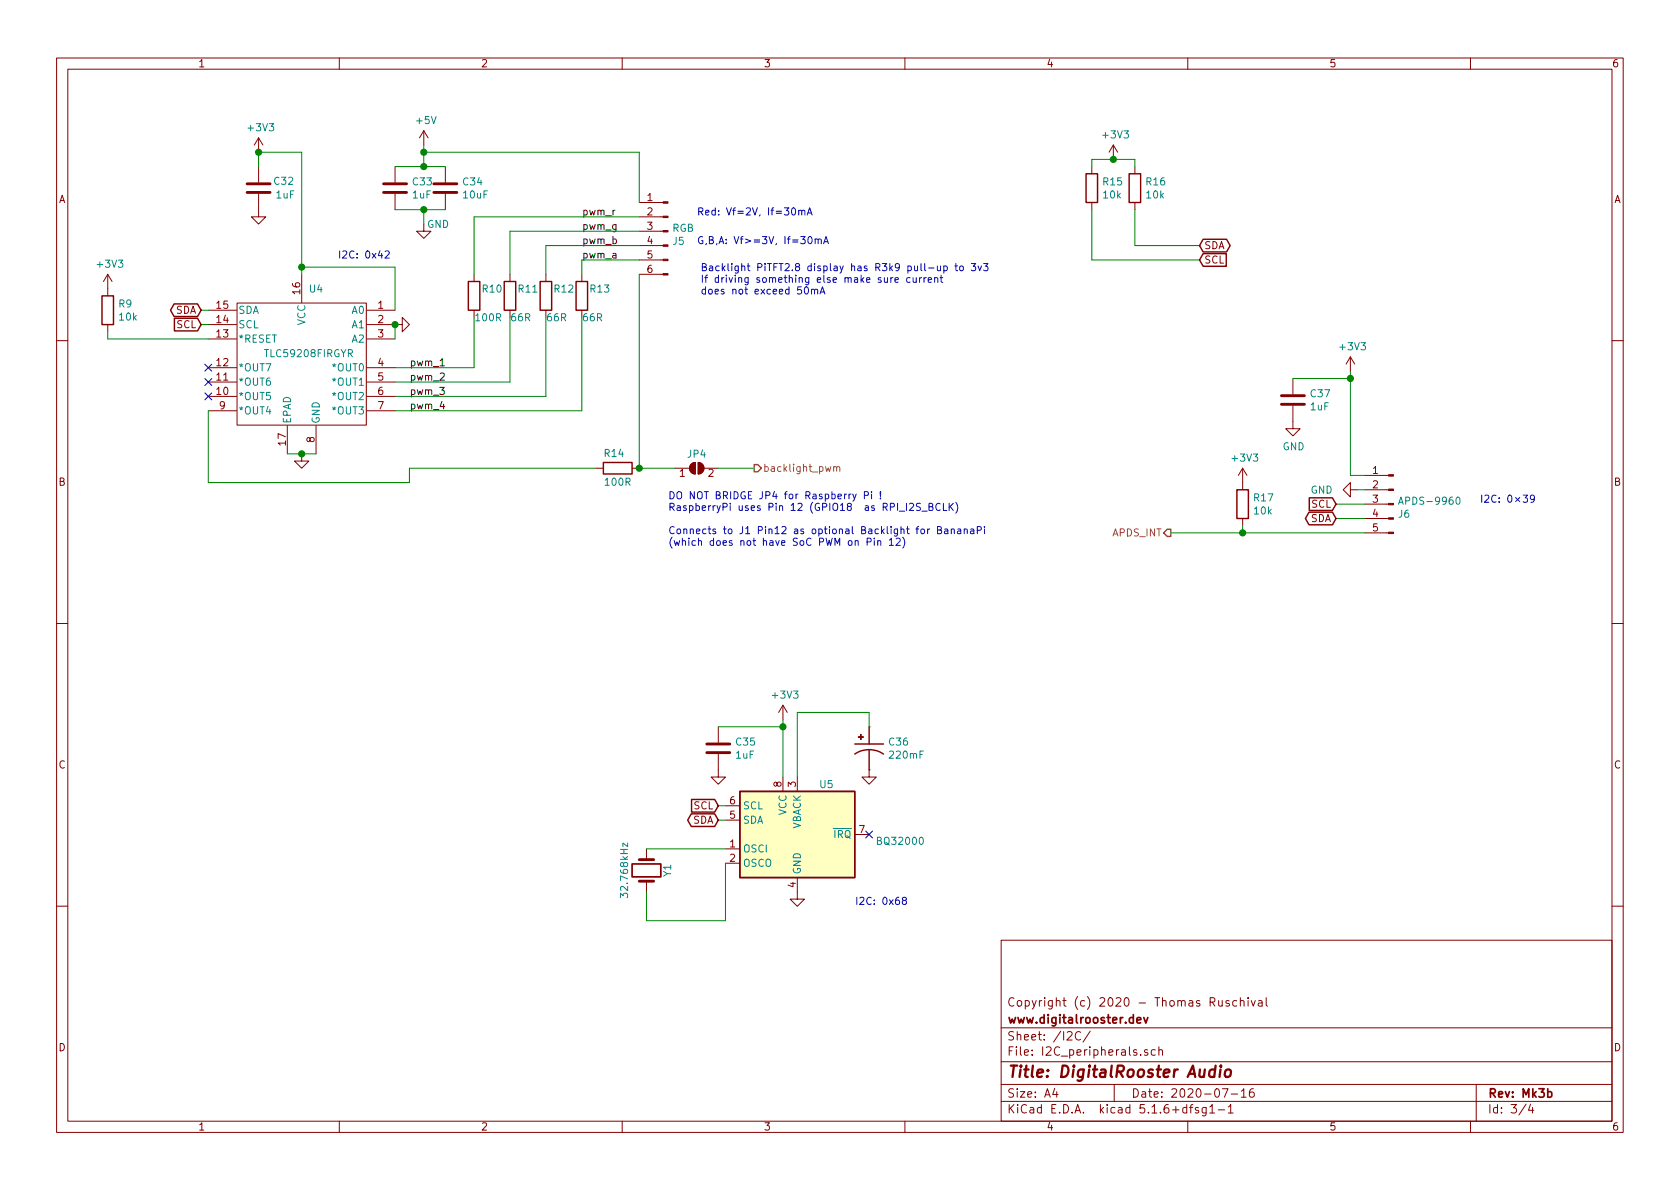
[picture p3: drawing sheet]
<svg xmlns="http://www.w3.org/2000/svg" width="297mm" height="210mm" viewBox="0 0 297 210" stroke-linecap="round" stroke-linejoin="round" font-family="sans-serif">
<g fill="none" stroke="#840000" stroke-width=".18">
<path d="M10 10.3h277v189.9h-277zM12 12.2h273v186.1h-273zM60 10.3v1.9M110 10.3v1.9M160 10.3v1.9M210 10.3v1.9M260 10.3v1.9M45.7 34.3v4h1.3l-1.3 1.3-1.3-1.3h1.3M45.7 24.4v2.5M45.7 29.5v2.8M45.7 24.4l-.7 1.2M45.7 24.4l.8 1.2"/>
<path d="M69.8 29.5v2.8M69.8 34.3v2.8M74.9 39.6v1.3h1.3l-1.3 1.3-1.2-1.3h1.2M74.9 23.1l-.7 1.3M74.9 23.1v2.5M74.9 23.1l.8 1.3M78.7 29.5v2.8M78.7 34.3v2.8M113 38.3h4.2M113 35.8h4.2M193 29.5v1.2M193 35.8v1.3"/>
<path d="M196.8 25.6l-.7 1.3M196.8 25.6v2.6M196.8 25.6l.8 1.3M200.7 29.5v1.2M200.7 35.8v1.3M19 48.5l-.7 1.3M19 48.5v3.8M19 57.4v1.3M19 48.5l.8 1.3M36.8 54.9h5M36.8 59.9h5M36.8 57.4h5"/>
<path d="M41.9 53.6h22.9v21.6h-22.9zM53.3 48.5v5M64.8 57.4h6.3v-1.3l1.3 1.3-1.3 1.3v-1.3M64.8 54.9h5M64.8 59.9h5M83.8 48.5v1.3M83.8 54.9v1.2M90.2 48.5v1.3M90.2 54.9v1.2M96.5 48.5v1.3M96.5 54.9v1.2M102.9 48.5v1.3"/>
<path d="M102.9 54.9v1.2M113 48.5h4.2M113 46h4.2M113 43.4h4.2M113 40.9h4.2M10 60.2h2M36.8 70.1h5M36.8 67.6h5M36.8 65h5M36.8 72.6h5M50.8 75.3v5M55.9 75.3v5"/>
<path d="M64.8 70.1h5M64.8 67.6h5M64.8 65h5M64.8 72.6h5M228.6 71.7v4.1h1.3l-1.3 1.3-1.3-1.3h1.3M228.6 66.9v2.8M238.8 63.1l-.8 1.3M238.8 63.1v2.6M238.8 63.1l.7 1.3M285 60.2h2M53.3 80.3v1.2h1.3l-1.3 1.3-1.2-1.3h1.2M105.4 82.8h1.3"/>
<path d="M111.8 82.8h1.2M119.4 82.8h2.5M122.1 82.1l.5-.3h.3v2a1.03 1.03 0 0 1-.9-.6 1.03 1.03 0 0 1 .1-1.1zM123.4 81.8a1.02 1.02 0 0 1 1.1 1 1.02 1.02 0 0 1-1.1 1zM124.5 82.8h2.5M219.7 82.8l-.8 1.3M219.7 82.8v3.8M219.7 91.7v1.3M219.7 82.8l.8 1.3M238.8 86.6v-1.3l-1.3 1.3 1.3 1.3v-1.3h1.2M241.3 94.2h4.2M241.3 91.7h4.2"/>
<path d="M241.3 89.1h4.2M241.3 86.6h4.2M241.3 84.1h4.2M10 110.3h2M285 110.3h2M127 133.3v4.1h1.3l-1.3 1.3-1.3-1.3h1.3M127 128.5v2.8M138.4 124.7l-.7 1.3M138.4 124.7v2.5M138.4 137.4v2.5M138.4 124.7l.8 1.3M141 137.4v2.5"/>
<path d="M153.7 128.5h.1M153.7 136.1h.1M153.7 136.1v1.3h1.2l-1.2 1.3-1.3-1.3h1.3M114.3 150.1v1.9M114.3 155.8v1.9M128.3 150.1h2.5M128.3 152.6h2.5M128.3 145h2.5M128.3 142.5h2.5M141 155.2v3.8h1.2l-1.2 1.3-1.3-1.3h1.3M151.1 147.6h2.6M10 160.2h2"/>
<path d="M177 166.3h108v32h-108zM214 177.2l.7-.1 .1-.2v-.3l-.3-.2h-.5v1.5M214.3 177.2l.5 .7M215.5 176.9v.9l.4 .1 .2-.1M216.1 176.9v1M217.3 177a.37 .37 0 0 0-.6 .1l.1 .3 .5 .1 .1 .1-.2 .3-.5-.1M218.7 177l-.5-.1-.2 .3v.6l.2 .1 .5-.1M219.3 177.1l.1-.1a.37 .37 0 0 1 .6 .1v.8M219.3 176.4v1.5M220.7 176.4v.2M220.7 176.9v1M221.2 176.9l.4 1 .3-1"/>
<path d="M222.5 177h.6l.1 .9M223.2 177.3l-.5 .1a.29 .29 0 0 0-.3 .2 .29 .29 0 0 0 .3 .3l.5-.1M223.9 176.4v1.3l.2 .2M285 160.2h2M60 198.3v1.9M110 198.3v1.9M160 198.3v1.9M177 194.8h108M177 191.8h108M177 187.8h108M177 181.8h108M186.5 192.5l-.4 1h1"/>
<path d="M186.8 193v1M191.1 182.6a.7 .7 0 0 0-1 .2 .7 .7 0 0 0 .2 .9 .55 .55 0 0 0 .8 .1M192.8 182.3l-1.3 2M197 191.8v3M201.7 186.5v.1M202.9 185.7l-.4-.1-.2 .2 .1 .2 .5 .2v.3h-.6M204.3 185.7l-.5-.1-.2 .3v.6l.2 .1 .5-.1M204.9 185.7l.2-.1 .4 .1v.9M204.9 185.1v1.5M210 198.3v1.9M210.3 195.8h.6M210.9 195.3l-.4 .2v1.3"/>
<path d="M211.9 195.9l-.4-.1-.2 .2 .1 .3 .5 .1v.3h-.6M213.3 195.8v1.2l-.3 .3h-.4M213.3 195.9l-.5-.1-.3 .3 .1 .6 .2 .1 .5-.1M213.9 195.8l.4-.5v1.5M213.9 196.8h.9M215.4 196.3h1.1M216.1 192.5h1l-.6 1.5M217.2 195.8l.4-.5v1.5M217.2 196.8h.8M217.7 193.5h1.1M219.5 193l.4-.5v1.5M219.5 194h.8"/>
<path d="M221.6 192.5a.59 .59 0 0 0-.7 .7l.1 .7 .2 .1 .5-.1 .1-.5-.2-.2-.4-.1-.3 .3M260 198.3v1.9M261 191.8v6.5M269.8 195.2l-1.2 2M270.6 195.2l-.3 1.1h.9M271 195.8v1"/>
</g>
<path d="M111.8 152.8h5v2.3h-5zM202.2 179.9l.4 1 .3-1M201 180.4l.7-.1v-.3l-.5-.1-.2 .2 .1 .7h.6M273.7 193.1l.4-.1 .3 .3-.1 .6-.2 .1-.4-.1" fill="none" stroke="#840000" stroke-width=".3"/>
<path d="M214.8 189.2a.68 .68 0 0 0-1 .3v.6l.1 .2 .2 .1 .6-.1M214.9 188.4l-.2 2M215.8 189.1l-.2 1.3M215.9 188.4l-.1 .2M216.7 189.3a.51 .51 0 0 1 .6-.2 .51 .51 0 0 1 .4 .4l-.1 .6a.54 .54 0 0 1-.5 .4 .54 .54 0 0 1-.6-.4z" fill="none" stroke="#840000" stroke-width=".41"/>
<g fill="none" stroke="#840000" stroke-width=".25">
<path d="M192 30.7h2.1v5.1h-2.1zM199.6 30.7h2.1v5.1h-2.1zM18 52.3h2.1v5.1h-2.1zM30.8 53.7h4.1l.7 1.2-.7 1.1h-4.1l-.7-1.1zM30.8 56.3h4.1l.7 1.1-.7 1.1h-4.1zM82.8 49.8h2v5.1h-2zM89.2 49.8h2v5.1h-2zM95.5 49.8h2v5.1h-2zM101.9 49.8h2v5.1h-2zM212.7 44.9h4.1v2.2h-4.1l-.6-1.1zM212.7 42.3h4.2l.6 1.1-.6 1.1h-4.2l-.6-1.1zM106.7 81.8h5.1v2h-5.1z"/>
<path d="M218.7 86.6h2v5.1h-2zM231.4 90.6h4.2l.6 1.1-.6 1.1h-4.2l-.6-1.1zM231.5 88h4.1l.6 1.1-.6 1.2h-4.1zM130.8 139.9h20.3v15.3h-20.3zM151.1 133.3a4.5 4.5 0 0 1 5.1 0M151.1 131.6h5.1M153.7 128.5v3.1M153.7 132.6v3.5M122.2 143.9h4.2l.6 1.1-.6 1.1h-4.2l-.6-1.1zM122.3 141.4h4.1l.6 1.1-.6 1.1h-4.1z"/>
</g>
<g fill="#840000" stroke="#840000" stroke-width=".18">
<path d="M245.5 94.1h.9v.3h-.9z"/>
<path d="M245.5 91.6h.9v.2h-.9z"/>
<path d="M245.5 89h.9v.3h-.9z"/>
<path d="M245.5 86.5h.9v.2h-.9z"/>
<path d="M245.5 83.9h.9v.3h-.9z"/>
<path d="M152.1 129.9h.2v.9h-.2z"/>
<path d="M151.8 130.3h.9v.1h-.9z"/>
<path d="M117.2 48.4h.9v.2h-.9z"/>
<path d="M117.2 45.8h.9v.3h-.9z"/>
<path d="M117.2 43.3h.9v.3h-.9z"/>
<path d="M117.2 40.8h.9v.2h-.9z"/>
<path d="M117.2 38.2h.9v.3h-.9z"/>
<path d="M117.2 35.7h.9v.2h-.9z"/>
<path d="M122.1 82.1l.5-.3h.3v2a1.03 1.03 0 0 1-.9-.6 1.03 1.03 0 0 1 .1-1.1z"/>
<path d="M123.4 81.8a1.02 1.02 0 0 1 1.1 1 1.02 1.02 0 0 1-1.1 1z"/>
</g>
<path d="M247.3 89.2l.4-1.3 .4 1.3M247.4 88.8h.6M257.6 88l.1-.1a.69 .69 0 0 1 .5 .6 .69 .69 0 0 1-.5 .7l-.2-.3-.1-.2zM111 149.1v.6l-.9-.6v.6" fill="none" stroke="#008484" stroke-width=".18"/>
<path d="M43.7 34h4.1M43.7 32.5h4.1M67.8 34h4.1M67.8 32.5h4.1M76.7 34h4.1M76.7 32.5h4.1M226.6 71.5h4M226.6 70h4M125 133.1h4M125 131.6h4M113 152h2.6M113 155.8h2.6" fill="none" stroke="#840000" stroke-width=".51"/>
<path d="M130.8 139.9h20.3v15.3h-20.3z" fill="#ffffc2" stroke="#ffffc2" stroke-width=".18"/>
<g fill="none" stroke="#008400" stroke-width=".18">
<path d="M45.7 29.5v-2.6h7.6v21.6M69.8 29.5h8.9M69.8 37.1h8.9M74.9 25.6v3.9M74.9 37.1v2.5M74.9 26.9h38.1v8.9M113 38.3h-29.2v10.2M193 37.1v8.9h19.1M193 29.5v-1.3h7.7v1.3M200.7 37.1v6.3h11.4M19 58.7v1.2h17.8M35.6 57.4h1.2"/>
<path d="M35.6 54.9h1.2M53.3 47.2h16.5v7.7M69.8 57.4v2.5M83.8 56.1v8.9h-14M90.2 56.1v11.5h-20.4M96.5 56.1v14h-26.7M102.9 56.1v16.5h-33.1M113 46h-10.1v2.5M113 43.4h-16.5v5.1M113 40.9h-22.8v7.6M113 48.5v34.3h6.4M36.8 72.6v12.7h35.6v-2.5h33"/>
<path d="M228.6 66.9h10.2M238.8 65.7v18.4h2.5M50.8 80.3h5.1M127 82.8h6.3M207 94.2h34.3M219.7 93v1.2M236.2 89.1h5.1M236.2 91.7h5.1M240 86.6h1.3M127 128.5h11.4M138.4 127.2v10.2M153.7 128.5v-2.5h-12.7v11.4"/>
<path d="M114.3 150.1h14M127 145h1.3M127 142.5h1.3M128.3 152.6v10.2h-14v-5.1"/>
</g>
<path d="M147.4 82.6l.2-.1 .3 .1v.8M147.4 82.5v.9M147.9 82.7l.2-.2 .3 .1 .1 .8" fill="none" stroke="#848400" stroke-width=".18"/>
<path d="M133.3 82.2h.7l.6 .6-.6 .6h-.7zM206.4 93.6h.6v1.3h-.6l-.7-.7z" fill="none" stroke="#848400" stroke-width=".25"/>
<path d="M77.8 64.7h.8" fill="none" stroke="#000" stroke-width=".18"/>
<g fill="none" stroke="#0000c2" stroke-width=".18">
<path d="M140.1 36.9l.2-.2a.69 .69 0 0 1 .4 .7 .69 .69 0 0 1-.4 .6l-.2-.1-.1-.4zM141.2 37.3l.2-.1h.3l.1 .8M141.2 37.2v.8M141.8 37.4l.1-.2h.3l.1 .8M142.7 38l.5-1.3 .4 1.3M142.8 37.7h.7M68.1 44.5l.5-.1 .2 .3-.8 .9h.8M142.4 50.8l.1-.1a.67 .67 0 0 1 .5 .7 .67 .67 0 0 1-.5 .6 .83 .83 0 0 1-.1-1.2zM143 42l.2-.2a.67 .67 0 0 1 .4 .7 .67 .67 0 0 1-.4 .6l-.3-.2-.1-.3zM143.5 51.3l.2-.2 .3 .1v.8M143.5 51.1v.9M144 51.3l.2-.2 .3 .1 .1 .8"/>
<path d="M144.1 42.4l.2-.1h.3l.1 .8M144.1 42.3v.8M144.7 42.4l.2-.1h.2l.1 .8M145 52l.4-1.3 .4 1.3M145.1 51.6h.6M145.6 43.1l.4-1.3 .5 1.3M145.7 42.7h.7M158.2 49.5l.7-.1-.1-.3h-.4l-.2 .2 .1 .6h.5M160.9 49.1h-.4l-.2 .2 .1 .6h.5M161.4 49.1l.1 .8h.3l.2-.1M162 49.1v.8M162.6 49.1v.8"/>
<path d="M163 49.1l-.4 .2M163.4 49.1v.8M163.8 49.1l-.4 .2M164.1 49.5l.6-.1-.1-.3h-.3l-.2 .2 .1 .6h.4M164.2 47.4h.9M165.3 49.2l.1-.1h.3l.1 .8M165.3 49.1v.8M165.7 47l.1 .8 .3 .1 .2-.2M166.2 49.1h.5M166.3 47v.9M166.4 48.7v1.1l.3 .1M166.9 47.1l.4-.1 .2 .3-.1 .5h-.5"/>
<path d="M166.9 47v1.3M168.8 47h.5M169 46.6v1.1l.3 .2M169.7 47.2l.2-.2 .4 .2v.4l-.1 .2-.3 .1-.2-.2zM171.7 46.6h.8l-.4 .5 .3 .1 .1 .4-.2 .3-.6-.2M172.9 47l.3 .9 .3-.9M173.9 46.6h.8l-.4 .5 .3 .1v.5l-.2 .2-.5-.2M150.8 87.4l.3 .8M151.4 87.4l-.4 1.1-.2 .1M152.8 87.6l.6-.1 .1-.4-.2-.2h-.5v1.3M153.3 95.8h.6l.1-.5-.2-.1h-.5v1.2M154.1 86.9v.2"/>
<path d="M154.1 87.4v.8M154.6 95.6v.8M155.2 95.7l.2-.1 .3 .1v.7M155.2 95.6v.8M155.7 88.1v.1M155.7 86.9v.8M157.3 95.5l.3-.3v1.2M157.3 96.4h.7M158.4 95.3l.5-.1 .3 .3-.8 .9h.8M159.6 95a1.4 1.4 0 0 1 0 1.9M162.7 89.1l-.4-.1-.2 .1v.5l.5 .1 .1 .3-.2 .3-.5-.1M162.9 93.6l.3-.1 .3 .3-.2 .5-.3 .1-.1-.1z"/>
<path d="M163 90.4h1M164 93.5v.9M164.3 89.6h.5l.1-.2v-.3l-.6-.1v1.3h.4l.2-.2 .1-.3-.3-.2M164.4 93.5l-.4 .3M165.8 93.7h.5l.1-.2v-.3l-.6-.1v1.3h.4l.2-.1 .1-.4-.3-.2M166.2 89.1a.6 .6 0 0 0-.8 .5 .6 .6 0 0 0 .6 .7l.2-.2M166.8 89v1.3h.6M167 93.6h.5l.1 .8M167.6 93.8l-.4 .1-.2 .2v.2h.6M167.8 89v1.3M168 89.6l.6 .7M168.2 93.7l.2-.2 .3 .1v.8"/>
<path d="M168.2 93.5v.9M168.6 89l-.8 .7M169 88.8a1.47 1.47 0 0 1 0 1.9M169.3 93.6h.5l.1 .8M169.9 93.8l-.4 .1-.2 .2v.2h.6M170.5 93.7l.2-.2 .3 .1v.8M170.5 93.5v.9M171.6 93.6h.5l.1 .8M172.2 93.8l-.4 .1-.2 .2v.2h.6M172.8 93.8l.7-.1v-.5l-.2-.1h-.5v1.3M174.1 93.1v.1M174.1 93.5v.9"/>
<path d="M269.3 87.5h.8l-.4 .5 .3 .2v.5l-.2 .1-.5-.1M271.3 88.1l-.2 .2h-.4l-.1-.2v-.4l.2-.2h.3l.2 .3a.97 .97 0 0 1-.2 1h-.4M159.8 159.2l-.2-.1v-.3l.4-.1 .3 .2-.1 .2-.5 .2-.2 .2 .1 .3 .2 .1h.3l.2-.2v-.2l-.3-.3"/>
</g>
<g fill="#008400" stroke="#008400" stroke-width=".25">
<circle cx="113" cy="82.8" r=".51"/>
<circle cx="196.9" cy="28.2" r=".51"/>
<circle cx="53.3" cy="47.2" r=".51"/>
<circle cx="238.8" cy="66.9" r=".51"/>
<circle cx="219.7" cy="94.2" r=".51"/>
<circle cx="74.9" cy="26.9" r=".51"/>
<circle cx="69.9" cy="57.4" r=".51"/>
<circle cx="53.3" cy="80.3" r=".51"/>
<circle cx="74.9" cy="37.1" r=".51"/>
<circle cx="74.9" cy="29.5" r=".51"/>
<circle cx="45.7" cy="26.9" r=".51"/>
<circle cx="138.4" cy="128.5" r=".51"/>
</g>
<path d="M36.2 64.4l1.2 1.2M36.2 66.9l1.2 1.3M36.2 69.5l1.2 1.2M37.4 64.4l-1.2 1.2M37.4 66.9l-1.2 1.3M37.4 69.5l-1.2 1.2M153.1 147l1.2 1.2M154.3 147l-1.2 1.2" fill="none" stroke="#000084" stroke-width=".18"/>
<text font-size="2.8" fill="#840000" x="178" y="190.5">Title: DigitalRooster Audio</text>
<g font-size="2.1" fill="#840000">
<text x="178" y="178">Copyright (c) 2020 - Thomas Ruschival</text>
<text x="178" y="184">Sheet: /I2C/</text>
<text x="178" y="181">www.digitalrooster.dev</text>
<text x="178" y="186.7">File: I2C_peripherals.sch</text>
<text x="178" y="196.9">KiCad E.D.A. kicad 5.1.6+dfsg1-1</text>
<text x="178" y="194.1">Size: A4</text>
<text x="200" y="194.1">Date: 2020-07-16</text>
<text x="263" y="194.1">Rev: Mk3b</text>
<text x="263" y="196.9">Id: 3/4</text>
</g>
<g font-size="1.8" fill="#840000">
<text x="35" y="11.9">1</text>
<text x="85" y="11.9">2</text>
<text x="135" y="11.9">3</text>
<text x="185" y="11.9">4</text>
<text x="235" y="11.9">5</text>
<text x="285" y="11.9">6</text>
<text x="10.4" y="35.9">A</text>
<text x="114.5" y="35.6">1</text>
<text x="285.4" y="35.9">A</text>
<text x="114.5" y="38.1">2</text>
<text x="114.5" y="40.6">3</text>
<text x="114.5" y="43.2">4</text>
<text x="114.5" y="45.7">5</text>
<text x="212.9" y="46.6">SCL</text>
<text x="212.9" y="44.1">SDA</text>
<text x="53.1" y="52" transform="rotate(-90 53.1 52)">16</text>
<text x="114.5" y="48.3">6</text>
<text x="31" y="55.5">SDA</text>
<text x="31.2" y="58">SCL</text>
<text x="38.3" y="59.7">13</text>
<text x="38.3" y="57.1">14</text>
<text x="38.3" y="54.6">15</text>
<text x="66.9" y="54.6">1</text>
<text x="66.9" y="57.1">2</text>
<text x="66.9" y="59.7">3</text>
<text x="38.3" y="64.8">12</text>
<text x="66.9" y="64.8">4</text>
<text x="38.3" y="69.8">10</text>
<text x="38.3" y="67.3">11</text>
<text x="66.9" y="67.3">5</text>
<text x="66.9" y="69.8">6</text>
<text x="38.8" y="72.4">9</text>
<text x="66.9" y="72.4">7</text>
<text x="50.5" y="78.7" transform="rotate(-90 50.5 78.7)">17</text>
<text x="55.6" y="78.2" transform="rotate(-90 55.6 78.2)">8</text>
<text x="242.7" y="83.8">1</text>
<text x="10.4" y="85.9">B</text>
<text x="120.2" y="84.3">1</text>
<text x="125.2" y="84.3">2</text>
<text x="231.9" y="89.8">SCL</text>
<text x="242.7" y="86.4">2</text>
<text x="242.7" y="88.9">3</text>
<text x="285.4" y="85.9">B</text>
<text x="231.7" y="92.3">SDA</text>
<text x="242.7" y="91.4">4</text>
<text x="242.7" y="94">5</text>
<text x="10.4" y="135.9">C</text>
<text x="285.4" y="135.9">C</text>
<text x="122.7" y="143.1">SCL</text>
<text x="129.1" y="142.2">6</text>
<text x="138.2" y="139.2" transform="rotate(-90 138.2 139.2)">8</text>
<text x="140.7" y="139.2" transform="rotate(-90 140.7 139.2)">3</text>
<text x="122.5" y="145.7">SDA</text>
<text x="129.1" y="149.9">1</text>
<text x="129.1" y="144.8">5</text>
<text x="151.9" y="147.3">7</text>
<text x="129.1" y="152.4">2</text>
<text x="140.7" y="156.9" transform="rotate(-90 140.7 156.9)">4</text>
<text x="10.4" y="185.9">D</text>
<text x="285.4" y="185.9">D</text>
<text x="35" y="199.9">1</text>
<text x="85" y="199.9">2</text>
<text x="135" y="199.9">3</text>
<text x="185" y="199.9">4</text>
<text x="235" y="199.9">5</text>
<text x="285" y="199.9">6</text>
</g>
<g font-size="1.8" fill="#008484">
<text x="44" y="23.2">+3V3</text>
<text x="73.7" y="21.9">+5V</text>
<text x="195.1" y="24.5">+3V3</text>
<text x="48.5" y="32.7">C32</text>
<text x="48.9" y="35.1">1uF</text>
<text x="73" y="35.1">1uF</text>
<text x="73.1" y="32.8">C33</text>
<text x="81.9" y="32.8">C34</text>
<text x="82" y="35.1">10uF</text>
<text x="195.1" y="32.8">R15</text>
<text x="195.1" y="35.1">10k</text>
<text x="202.7" y="32.8">R16</text>
<text x="202.8" y="35.1">10k</text>
<text x="75.5" y="40.3">GND</text>
<text x="118.8" y="41">RGB</text>
<text x="17.3" y="47.3">+3V3</text>
<text x="119" y="43.3">J5</text>
<text x="54.8" y="51.7">U4</text>
<text x="85.4" y="51.7">R10</text>
<text x="91.7" y="51.7">R11</text>
<text x="98.1" y="51.7">R12</text>
<text x="104.4" y="51.7">R13</text>
<text x="21" y="54.4">R9</text>
<text x="21.2" y="56.7">10k</text>
<text x="42.1" y="58">SCL</text>
<text x="42.1" y="55.5">SDA</text>
<text x="54" y="57.6" transform="rotate(-90 54 57.6)">VCC</text>
<text x="62.3" y="55.5">A0</text>
<text x="62.3" y="58">A1</text>
<text x="84.2" y="56.8">100R</text>
<text x="90.4" y="56.8">66R</text>
<text x="96.8" y="56.8">66R</text>
<text x="103.1" y="56.8">66R</text>
<text x="42.1" y="65.7">*OUT7</text>
<text x="42.1" y="60.6">*RESET</text>
<text x="47.1" y="63.2">TLC59208FIRGYR</text>
<text x="59.1" y="65.7">*OUT0</text>
<text x="62.3" y="60.6">A2</text>
<text x="237.1" y="61.9">+3V3</text>
<text x="42.1" y="70.7">*OUT5</text>
<text x="42.1" y="68.2">*OUT6</text>
<text x="59.1" y="68.2">*OUT1</text>
<text x="59.1" y="70.7">*OUT2</text>
<text x="231.8" y="70.3">C37</text>
<text x="42.1" y="73.3">*OUT4</text>
<text x="51.4" y="75" transform="rotate(-90 51.4 75)">EPAD</text>
<text x="56.5" y="75" transform="rotate(-90 56.5 75)">GND</text>
<text x="59.1" y="73.3">*OUT3</text>
<text x="231.7" y="72.6">1uF</text>
<text x="106.9" y="80.8">R14</text>
<text x="121.6" y="80.9">JP4</text>
<text x="218" y="81.6">+3V3</text>
<text x="226.8" y="79.6">GND</text>
<text x="107.1" y="85.9">100R</text>
<text x="221.8" y="88.7">R17</text>
<text x="231.7" y="87.3">GND</text>
<text x="248.1" y="89.2">APDS-9960</text>
<text x="221.8" y="91">10k</text>
<text x="247.3" y="91.6">J6</text>
<text x="136.7" y="123.5">+3V3</text>
<text x="130.2" y="131.8">C35</text>
<text x="157.3" y="131.8">C36</text>
<text x="130.1" y="134.2">1uF</text>
<text x="157.5" y="134.2">220mF</text>
<text x="131.3" y="143.1">SCL</text>
<text x="145" y="139.4">U5</text>
<text x="131.3" y="145.7">SDA</text>
<text x="139.1" y="144.2" transform="rotate(-90 139.1 144.2)">VCC</text>
<text x="141.6" y="146.8" transform="rotate(-90 141.6 146.8)">VBACK</text>
<text x="147.5" y="148.2">IRQ</text>
<text x="155.4" y="149.4">BQ32000</text>
<text x="118.7" y="155" transform="rotate(-90 118.7 155)">Y1</text>
<text x="131.3" y="150.7">OSCI</text>
<text x="131.3" y="153.3">OSCO</text>
<text x="141.6" y="154.7" transform="rotate(-90 141.6 154.7)">GND</text>
<text x="111" y="158.2" transform="rotate(-90 111 158.2)">32.768kHz</text>
</g>
<g font-size="1.8">
<text x="102.9" y="40.6">pwm_g</text>
<text x="102.9" y="38.1">pwm_r</text>
<text x="102.9" y="45.7">pwm_a</text>
<text x="102.9" y="43.2">pwm_b</text>
<text x="72.4" y="64.8">pwm_1</text>
<text x="72.4" y="69.8">pwm_3</text>
<text x="72.4" y="67.3">pwm_2</text>
<text x="72.4" y="72.4">pwm_4</text>
</g>
<g font-size="1.8" fill="#0000c2">
<text x="123.2" y="38.1">Red: Vf=2V, If=30mA</text>
<text x="59.7" y="45.7">I2C: 0x42</text>
<text x="123.2" y="43.2">G,B,A: Vf&gt;=3V, If=30mA</text>
<text x="123.8" y="47.9">Backlight PiTFT2.8 display has R3k9 pull-up to 3v3</text>
<text x="123.8" y="50">If driving something else make sure current</text>
<text x="123.8" y="52.1">does not exceed 50mA</text>
<text x="118.1" y="88.3">DO NOT BRIDGE JP4 for Raspberry Pi !</text>
<text x="261.6" y="88.9">I2C: 0×39</text>
<text x="118.1" y="90.3">RaspberryPi uses Pin 12 (GPIO18 as RPI_I2S_BCLK)</text>
<text x="118.1" y="94.5">Connects to J1 Pin12 as optional Backlight for BananaPi</text>
<text x="118.1" y="96.5">(which does not have SoC PWM on Pin 12)</text>
<text x="151.1" y="160">I2C: 0x68</text>
</g>
<g font-size="1.8" fill="#848400">
<text x="134.9" y="83.4">backlight_pwm</text>
<text x="196.7" y="94.9">APDS_INT</text>
</g>
</svg>
